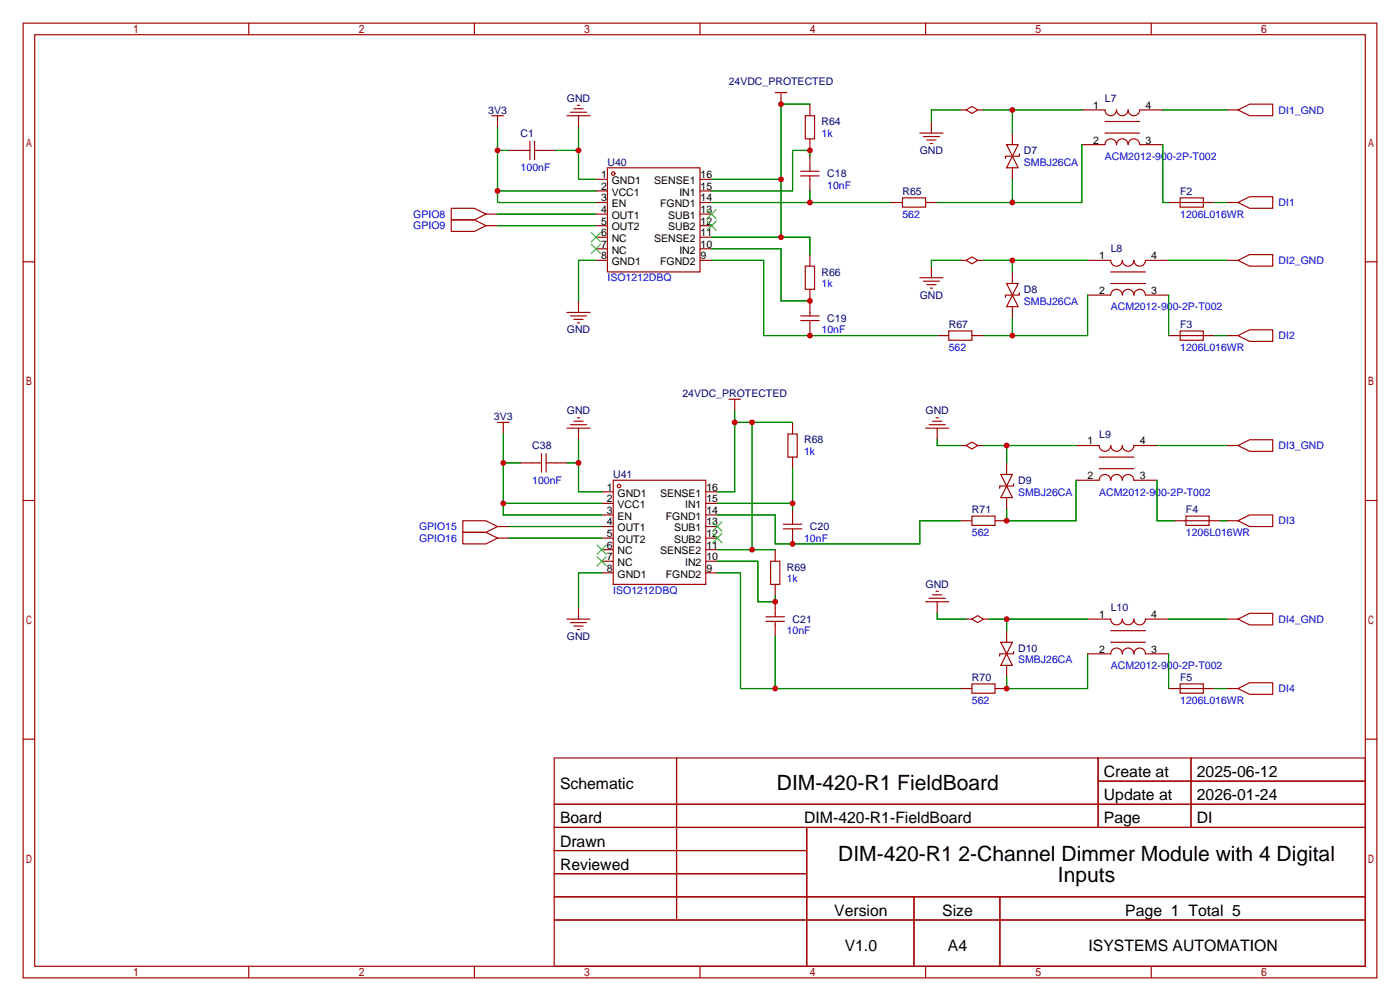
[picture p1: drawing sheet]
<svg xmlns="http://www.w3.org/2000/svg" width="307mm" height="220mm" viewBox="0 0 307 220" stroke-linecap="round" stroke-linejoin="round" font-family="sans-serif">
<g fill="none" stroke="#a10000" stroke-width=".25">
<path d="M5.1 5.1h297.2v209.5h-297.2zM7.6 7.6h292.1v204.5h-292.1zM54.6 5.1v2.5M104.1 5.1v2.5M153.7 5.1v2.5M203.2 5.1v2.5M252.7 5.1v2.5M107.9 25.4h2.6M109.2 25.4v2.5M111.8 33h4.5M116.3 31v4.1M117.3 33h4.6"/>
<path d="M117.3 31v4.1M124.5 25.4h5M125.2 24.6h3.6M126 23.9h2M126.7 23.1h.6M127 25.4v2.5M130.8 39.4h2.5M133.3 36.8h20.4v22.9h-20.4zM153.7 39.4h2.5M170.2 20.3h2.5M171.4 20.3v2.6M175.8 38.6h4"/>
<path d="M175.8 37.6h4M176.8 25.4h2v5.1h-2zM177.8 22.9v2.5M177.8 30.5v2.5M177.8 34.3v3.3M177.8 38.6v3.3M201.9 29.2h5.1M202.7 30h3.5M203.5 30.7h2M204.2 31.5h.5M204.5 26.7v2.5M210.8 24.1h1.3"/>
<path d="M212.1 24.1l1.3-.7 1.2 .7-1.2 .8zM214.6 24.1h1.3M221 31.8h2.5l-1.3 2.5zM222.2 34.3l1.3 2.5h-2.5zM222.2 29.2v2.6M222.2 36.8v2.6M223.8 33.8v.5h-3.1v.5M237.5 24.1h5.1a1.27 1.27 0 0 0 1.2 1.3 1.27 1.27 0 0 0 1.3-1.3 1.27 1.27 0 0 0 1.3 1.3 1.27 1.27 0 0 0 1.2-1.3 1.27 1.27 0 0 0 1.3 1.3 1.27 1.27 0 0 0 1.3-1.3h5.1M237.5 31.8h5.1a1.27 1.27 0 0 1 1.2-1.3 1.27 1.27 0 0 1 1.3 1.3 1.27 1.27 0 0 1 1.3-1.3 1.27 1.27 0 0 1 1.2 1.3 1.27 1.27 0 0 1 1.3-1.3 1.27 1.27 0 0 1 1.3 1.3h5.1M242.6 29.2h7.6M242.6 26.7h7.6M269.2 24.1h2.6"/>
<path d="M271.8 24.1l2.5-1.2h5.1v2.5h-5.1zM5.1 57.5h2.5M99.1 45.7h5l2.6 1.3-2.6 1.3h-5zM99.1 48.3h5l2.6 1.2-2.6 1.3h-5zM106.7 47h2.5M106.7 49.5h2.5M130.8 41.9h2.5M130.8 44.4h2.5M130.8 47h2.5M130.8 49.5h2.5M130.8 52.1h2.5M130.8 54.6h2.5"/>
<path d="M130.8 57.1h2.5M153.7 41.9h2.5M153.7 44.4h2.5M153.7 47h2.5M153.7 49.5h2.5M153.7 52.1h2.5M153.7 54.6h2.5M153.7 57.1h2.5M176.8 58.4h2v5.1h-2zM177.8 55.9v2.5M195.6 44.4h2.5M198.1 43.4h5.1v2.1h-5.1z"/>
<path d="M203.2 44.4h2.5M204.5 58.4v2.6M210.8 57.1h1.3M212.1 57.1l1.3-.7 1.2 .7-1.2 .8zM214.6 57.1h1.3M222.2 59.7v2.5M238.8 57.1h5a1.27 1.27 0 0 0 1.3 1.3 1.27 1.27 0 0 0 1.3-1.3 1.27 1.27 0 0 0 1.2 1.3 1.27 1.27 0 0 0 1.3-1.3 1.27 1.27 0 0 0 1.3 1.3 1.27 1.27 0 0 0 1.3-1.3h5M243.8 59.7h7.7M256.5 44.4h10.2M259.1 43.4h5.1v2.1h-5.1zM269.2 44.4h2.6M269.2 57.1h2.6"/>
<path d="M271.8 44.4l2.5-1.2h5.1v2.5h-5.1zM271.8 57.1l2.5-1.2h5.1v2.5h-5.1zM299.7 57.5h2.6M124.5 68.6h5M125.2 69.3h3.6M126 70.1h2M126.7 70.9h.6M127 66v2.6M175.8 70.4h4M175.8 69.3h4M177.8 63.5v5.8M177.8 70.4v3.3"/>
<path d="M201.9 61h5.1M202.7 61.7h3.5M203.5 62.5h2M204.2 63.2h.5M205.7 73.7h2.6M208.3 72.6h5.1v2.1h-5.1zM213.4 73.7h2.5M221 62.2h2.5l-1.3 2.6zM222.2 64.8l1.3 2.5h-2.5zM222.2 67.3v2.5M223.8 64.3v.5h-3.1v.5M238.8 64.8h5a1.27 1.27 0 0 1 1.3-1.3 1.27 1.27 0 0 1 1.3 1.3 1.27 1.27 0 0 1 1.2-1.3 1.27 1.27 0 0 1 1.3 1.3 1.27 1.27 0 0 1 1.3-1.3 1.27 1.27 0 0 1 1.3 1.3h5"/>
<path d="M243.8 62.2h7.7M256.5 73.7h10.2M259.1 72.6h5.1v2.1h-5.1zM269.2 73.7h2.6M271.8 73.7l2.5-1.3h5.1v2.5h-5.1zM109.2 92.7h2.6M110.5 92.7v2.5M118.9 99.6v4M119.9 99.6v4M124.5 94h5M125.2 93.2h3.6M126 92.5h2"/>
<path d="M126.7 91.7h.6M127 94v2.5M160 87.6h2.6M161.3 87.6v2.6M173 95.2h2v5.1h-2zM174 92.7v2.5M203.2 94h5.1M204 93.2h3.5M204.7 92.5h2.1M205.5 91.7h.5M205.7 94v2.5M210.8 97.8h1.3"/>
<path d="M212.1 97.8l1.3-.8 1.2 .8-1.2 .8zM214.6 97.8h1.3M236.2 97.8h5.1a1.27 1.27 0 0 0 1.3 1.3 1.27 1.27 0 0 0 1.2-1.3 1.27 1.27 0 0 0 1.3 1.3 1.27 1.27 0 0 0 1.3-1.3 1.27 1.27 0 0 0 1.2 1.3 1.27 1.27 0 0 0 1.3-1.3h5.1M269.2 97.8h2.6M271.8 97.8l2.5-1.3h5.1v2.6h-5.1zM5.1 109.9h2.5M101.6 114.3h5.1l2.5 1.3-2.5 1.2h-5.1zM101.6 116.8h5.1l2.5 1.3-2.5 1.3h-5.1zM109.2 115.6h2.6M109.2 118.1h2.6M114.3 101.6h4.6M119.9 101.6h4.6"/>
<path d="M132.1 107.9h2.5M132.1 110.5h2.5M132.1 113h2.5M132.1 115.6h2.5M132.1 118.1h2.5M134.6 105.4h20.3v22.9h-20.3zM154.9 107.9h2.6M154.9 110.5h2.6M154.9 113h2.6M154.9 115.6h2.6M154.9 118.1h2.6M172 116.1h4"/>
<path d="M172 115.1h4M174 100.3v2.6M174 111.8v3.3M174 116.1v3.3M210.8 114.3h2.6M213.4 113.3h5v2h-5zM218.4 114.3h2.6M219.7 104.1h2.5l-1.2 2.6zM221 106.7l1.2 2.5h-2.5zM221 101.6v2.5M221 109.2v2.6M222.5 106.2v.5h-3v.5"/>
<path d="M236.2 105.4h5.1a1.27 1.27 0 0 1 1.3-1.3 1.27 1.27 0 0 1 1.2 1.3 1.27 1.27 0 0 1 1.3-1.3 1.27 1.27 0 0 1 1.3 1.3 1.27 1.27 0 0 1 1.3-1.3 1.27 1.27 0 0 1 1.2 1.3h5.1M241.3 100.3h7.6M241.3 102.9h7.6M257.8 114.3h10.2M260.3 113.3h5.1v2h-5.1zM269.2 114.3h2.6M271.8 114.3l2.5-1.3h5.1v2.6h-5.1zM299.7 109.9h2.6M124.5 135.9h5M125.2 136.7h3.6M126 137.4h2M126.7 138.2h.6"/>
<path d="M127 133.3v2.6M132.1 120.6h2.5M132.1 123.2h2.5M132.1 125.7h2.5M154.9 120.6h2.6M154.9 123.2h2.6M154.9 125.7h2.6M168.1 136.4h4.1M168.1 135.4h4.1M169.2 123.2h2v5.1h-2zM170.2 120.6v2.6M170.2 128.3v2.5"/>
<path d="M170.2 132.1v3.3M170.2 136.4v3.3M203.2 132.1h5.1M204 131.3h3.5M204.7 130.6h2.1M205.5 129.8h.5M205.7 132.1v2.5M212.1 135.9h1.3M213.4 135.9l1.2-.8 1.3 .8-1.3 .8zM215.9 135.9h1.3M221 138.4v2.6M238.8 135.9h5a1.27 1.27 0 0 0 1.3 1.3 1.27 1.27 0 0 0 1.3-1.3 1.27 1.27 0 0 0 1.3 1.3 1.27 1.27 0 0 0 1.2-1.3 1.27 1.27 0 0 0 1.3 1.3 1.27 1.27 0 0 0 1.3-1.3h5"/>
<path d="M243.8 138.4h7.7M269.2 135.9h2.6M271.8 135.9l2.5-1.3h5.1v2.6h-5.1zM210.8 151.1h2.6M213.4 150.1h5v2h-5zM218.4 151.1h2.6M219.7 141h2.5l-1.2 2.5zM221 143.5l1.2 2.5h-2.5zM221 146v2.6M222.5 143v.5h-3v.5M238.8 143.5h5a1.27 1.27 0 0 1 1.3-1.3 1.27 1.27 0 0 1 1.3 1.3 1.27 1.27 0 0 1 1.2-1.3 1.27 1.27 0 0 1 1.3 1.3 1.27 1.27 0 0 1 1.3-1.3 1.27 1.27 0 0 1 1.3 1.3h5M243.8 141h7.7"/>
<path d="M256.5 151.1h10.2M259.1 150.1h5.1v2h-5.1zM269.2 151.1h2.6M271.8 151.1l2.5-1.2h5.1v2.5h-5.1zM5.1 162.2h2.5M121.7 166.4h178v45.7h-178zM121.7 176.5h178M148.5 166.4v35.5M241.1 166.4v15.2M241.1 171.4h58.6M261.5 166.4v15.2M299.7 162.2h2.6"/>
<path d="M121.7 181.6h178M121.7 186.7h55.4M121.7 196.8h178M121.7 191.8h55.4M177.1 181.6v30.5M200.6 196.8v15.3M219.5 196.8v15.3M54.6 212.1v2.5M104.1 212.1v2.5M121.7 201.9h178M153.7 212.1v2.5M203.2 212.1v2.5"/>
<path d="M252.7 212.1v2.5"/>
<circle cx="134.6" cy="38.1" r=".38"/>
<circle cx="135.9" cy="106.7" r=".38"/>
</g>
<g fill="none" stroke="#3c3" stroke-width=".25">
<path d="M129.8 51.1l2 2M129.8 53.6l2 2M131.8 51.1l-2 2M131.8 53.6l-2 2M155.2 48.5l2 2M155.2 46l2 2M157.2 48.5l-2 2M157.2 46l-2 2M131.1 119.6l2 2.1M133.1 119.6l-2 2.1M156.5 117.1l2 2M156.5 114.6l2 2"/>
<path d="M158.5 117.1l-2 2M158.5 114.6l-2 2M131.1 122.2l2 2M133.1 122.2l-2 2"/>
</g>
<g fill="none" stroke="#008700" stroke-width=".25">
<path d="M109.2 33h2.6M109.2 27.9v16.5h21.6M121.9 33h5.1M127 27.9v11.5h3.8M156.2 39.4h15.2M177.8 34.3v-1.3h-3.8v8.9h-17.8M177.8 22.9h-6.4v29.2M210.8 24.1h-6.3v2.6M215.9 24.1h21.6M222.2 24.1v5.1M222.2 39.4v5M237.5 31.8v12.6h-31.8"/>
<path d="M255.3 24.1h13.9M255.3 31.8v12.6h1.2M109.2 41.9h21.6M109.2 47h21.6M109.2 49.5h21.6M130.8 57.1h-3.8v8.9M156.2 57.1h11.4v16.6h38.1M156.2 52.1h21.6v3.8M156.2 44.4h39.4M156.2 54.6h15.2v11.4h6.4M177.8 41.9v2.5M210.8 57.1h-6.3v1.3"/>
<path d="M215.9 57.1h22.9M222.2 57.1v2.6M256.5 57.1h12.7M266.7 44.4h2.5M222.2 69.8v3.9M238.8 64.8v8.9h-22.9M256.5 64.8v8.9M266.7 73.7h2.5M110.5 95.2v17.8h21.6M127 96.5v11.4h5.1M161.3 92.7h12.7M161.3 90.2v17.7h-3.8"/>
<path d="M165.1 92.7v27.9M205.7 96.5v1.3h5.1M215.9 97.8h20.3M221 97.8v3.8M254 97.8h15.2M110.5 110.5h21.6M110.5 101.6h3.8M111.8 115.6h20.3M111.8 118.1h20.3M124.5 101.6h2.5M157.5 113h12.7v6.4h31.7v-5.1h8.9M157.5 110.5h16.5"/>
<path d="M174 102.9v8.9M236.2 105.4v8.9h-15.2v-2.5M254 105.4v8.9h3.8M268 114.3h1.2M132.1 125.7h-5.1v7.6M157.5 123.2h8.9v8.9h3.8v-1.3M157.5 120.6h12.7M157.5 125.7h5.1v25.4h48.2M170.2 139.7v11.4M205.7 134.6v1.3h6.4M217.2 135.9h21.6M221 135.9v2.5"/>
<path d="M256.5 135.9h12.7M238.8 143.5v7.6h-17.8v-2.5M256.5 143.5v7.6M266.7 151.1h2.5"/>
</g>
<g fill="#c00">
<circle cx="177.8" cy="33" r=".63"/>
<circle cx="177.8" cy="44.4" r=".63"/>
<circle cx="177.8" cy="73.7" r=".63"/>
<circle cx="177.8" cy="66" r=".63"/>
<circle cx="171.5" cy="22.9" r=".63"/>
<circle cx="171.5" cy="39.4" r=".63"/>
<circle cx="171.5" cy="52.1" r=".63"/>
<circle cx="170.2" cy="132.1" r=".63"/>
<circle cx="165.1" cy="92.7" r=".63"/>
<circle cx="161.3" cy="92.7" r=".63"/>
<circle cx="165.1" cy="120.6" r=".63"/>
<circle cx="170.2" cy="151.1" r=".63"/>
<circle cx="174" cy="110.5" r=".63"/>
<circle cx="174" cy="119.4" r=".63"/>
<circle cx="127" cy="101.6" r=".63"/>
<circle cx="109.2" cy="41.9" r=".63"/>
<circle cx="109.2" cy="33" r=".63"/>
<circle cx="110.5" cy="110.5" r=".63"/>
<circle cx="110.5" cy="101.6" r=".63"/>
<circle cx="221" cy="151.1" r=".63"/>
<circle cx="127" cy="33" r=".63"/>
<circle cx="222.3" cy="57.1" r=".63"/>
<circle cx="221" cy="97.8" r=".63"/>
<circle cx="221" cy="135.9" r=".63"/>
<circle cx="221" cy="114.3" r=".63"/>
<circle cx="222.3" cy="73.7" r=".63"/>
<circle cx="222.3" cy="24.1" r=".63"/>
<circle cx="222.3" cy="44.4" r=".63"/>
</g>
<g font-size="4.6">
<text x="170.5" y="173.5">DIM-420-R1 FieldBoard</text>
<text x="184" y="188.9">DIM-420-R1 2-Channel Dimmer Module with 4 Digital</text>
<text x="232.3" y="193.6">Inputs</text>
</g>
<g font-size="3.5">
<text x="122.9" y="173.1">Schematic</text>
<text x="242.3" y="170.6">Create at</text>
<text x="262.7" y="170.6">2025-06-12</text>
<text x="242.3" y="175.7">Update at</text>
<text x="262.7" y="175.7">2026-01-24</text>
<text x="122.9" y="180.7">Board</text>
<text x="122.9" y="185.8">Drawn</text>
<text x="176.5" y="180.7">DIM-420-R1-FieldBoard</text>
<text x="242.3" y="180.7">Page</text>
<text x="262.7" y="180.7">DI</text>
<text x="122.9" y="190.9">Reviewed</text>
<text x="183.1" y="201.1">Version</text>
<text x="206.8" y="201.1">Size</text>
<text x="247" y="201.1">Page 1 Total 5</text>
<text x="185.4" y="208.7">V1.0</text>
<text x="208.1" y="208.7">A4</text>
<text x="239" y="208.7">ISYSTEMS AUTOMATION</text>
</g>
<g font-size="2.3" fill="#000080">
<text x="124.4" y="22.4">GND</text>
<text x="160" y="18.6">24VDC_PROTECTED</text>
<text x="242.6" y="22.4">L7</text>
<text x="107.2" y="24.9">3V3</text>
<text x="180.3" y="27.5">R64</text>
<text x="114.3" y="30">C1</text>
<text x="201.9" y="33.8">GND</text>
<text x="224.8" y="33.8">D7</text>
<text x="133.3" y="36.4">U40</text>
<text x="181.6" y="38.9">C18</text>
<text x="198.1" y="42.7">R65</text>
<text x="259.1" y="42.7">F2</text>
<text x="243.8" y="55.4">L8</text>
<text x="180.3" y="60.5">R66</text>
<text x="201.9" y="65.6">GND</text>
<text x="224.8" y="64.3">D8</text>
<text x="181.6" y="70.7">C19</text>
<text x="208.3" y="71.9">R67</text>
<text x="259.1" y="71.9">F3</text>
<text x="124.4" y="73.2">GND</text>
<text x="149.8" y="87.2">24VDC_PROTECTED</text>
<text x="108.4" y="92.2">3V3</text>
<text x="124.4" y="91">GND</text>
<text x="203.2" y="91">GND</text>
<text x="116.8" y="98.6">C38</text>
<text x="176.5" y="97.3">R68</text>
<text x="241.3" y="96.1">L9</text>
<text x="134.6" y="104.9">U41</text>
<text x="223.5" y="106.2">D9</text>
<text x="213.4" y="112.6">R71</text>
<text x="260.3" y="112.6">F4</text>
<text x="177.8" y="116.4">C20</text>
<text x="172.7" y="125.3">R69</text>
<text x="203.2" y="129.1">GND</text>
<text x="174" y="136.7">C21</text>
<text x="243.8" y="134.2">L10</text>
<text x="124.4" y="140.5">GND</text>
<text x="223.5" y="143">D10</text>
<text x="213.4" y="149.4">R70</text>
<text x="259.1" y="149.4">F5</text>
</g>
<g font-size="2.3">
<text x="240" y="23.9">1</text>
<text x="251.5" y="23.9">4</text>
<text x="240" y="31.5">2</text>
<text x="251.5" y="31.5">3</text>
<text x="131.9" y="39.1">1</text>
<text x="131.9" y="41.7">2</text>
<text x="134.3" y="40.4">GND1</text>
<text x="143.6" y="40.4">SENSE1</text>
<text x="153.8" y="41.7">15</text>
<text x="153.8" y="39.1">16</text>
<text x="131.9" y="44.2">3</text>
<text x="131.9" y="46.8">4</text>
<text x="134.3" y="43">VCC1</text>
<text x="134.3" y="45.5">EN</text>
<text x="144.9" y="45.5">FGND1</text>
<text x="149.1" y="43">IN1</text>
<text x="153.8" y="46.8">13</text>
<text x="153.8" y="44.2">14</text>
<text x="131.9" y="49.3">5</text>
<text x="131.9" y="51.8">6</text>
<text x="134.3" y="48">OUT1</text>
<text x="134.3" y="50.6">OUT2</text>
<text x="134.3" y="53.1">NC</text>
<text x="143.6" y="53.1">SENSE2</text>
<text x="146.7" y="50.6">SUB2</text>
<text x="146.7" y="48">SUB1</text>
<text x="153.8" y="51.8">11</text>
<text x="153.8" y="49.3">12</text>
<text x="131.9" y="54.4">7</text>
<text x="131.9" y="56.9">8</text>
<text x="134.3" y="55.7">NC</text>
<text x="134.3" y="58.2">GND1</text>
<text x="144.9" y="58.2">FGND2</text>
<text x="149.1" y="55.7">IN2</text>
<text x="153.8" y="56.9">9</text>
<text x="153.8" y="54.4">10</text>
<text x="241.3" y="56.9">1</text>
<text x="252.7" y="56.9">4</text>
<text x="241.3" y="64.5">2</text>
<text x="252.7" y="64.5">3</text>
<text x="238.7" y="97.6">1</text>
<text x="250.2" y="97.6">4</text>
<text x="133.2" y="107.7">1</text>
<text x="155.1" y="107.7">16</text>
<text x="238.7" y="105.2">2</text>
<text x="250.2" y="105.2">3</text>
<text x="133.2" y="110.3">2</text>
<text x="133.2" y="112.8">3</text>
<text x="135.6" y="109">GND1</text>
<text x="135.6" y="111.5">VCC1</text>
<text x="144.9" y="109">SENSE1</text>
<text x="150.4" y="111.5">IN1</text>
<text x="155.1" y="112.8">14</text>
<text x="155.1" y="110.3">15</text>
<text x="133.2" y="115.3">4</text>
<text x="133.2" y="117.9">5</text>
<text x="135.6" y="114.1">EN</text>
<text x="135.6" y="116.6">OUT1</text>
<text x="135.6" y="119.2">OUT2</text>
<text x="146.2" y="114.1">FGND1</text>
<text x="148" y="119.2">SUB2</text>
<text x="148" y="116.6">SUB1</text>
<text x="155.1" y="117.9">12</text>
<text x="155.1" y="115.3">13</text>
<text x="133.2" y="120.4">6</text>
<text x="133.2" y="123">7</text>
<text x="133.2" y="125.5">8</text>
<text x="135.6" y="121.7">NC</text>
<text x="135.6" y="124.2">NC</text>
<text x="144.9" y="121.7">SENSE2</text>
<text x="150.4" y="124.2">IN2</text>
<text x="155.1" y="125.5">9</text>
<text x="155.1" y="123">10</text>
<text x="155.1" y="120.4">11</text>
<text x="135.6" y="126.8">GND1</text>
<text x="146.2" y="126.8">FGND2</text>
<text x="241.3" y="135.7">1</text>
<text x="252.7" y="135.7">4</text>
<text x="241.3" y="143.3">2</text>
<text x="252.7" y="143.3">3</text>
</g>
<g font-size="2.3" fill="#00f">
<text x="280.7" y="24.9">DI1_GND</text>
<text x="180.3" y="30">1k</text>
<text x="242.6" y="35.1">ACM2012-900-2P-T002</text>
<text x="114.3" y="37.6">100nF</text>
<text x="181.6" y="41.4">10nF</text>
<text x="224.8" y="36.4">SMBJ26CA</text>
<text x="90.7" y="47.8">GPIO8</text>
<text x="198.1" y="47.8">562</text>
<text x="259.1" y="47.8">1206L016WR</text>
<text x="280.7" y="45.3">DI1</text>
<text x="90.7" y="50.3">GPIO9</text>
<text x="280.7" y="58">DI2_GND</text>
<text x="133.3" y="61.8">ISO1212DBQ</text>
<text x="180.3" y="63">1k</text>
<text x="224.8" y="66.8">SMBJ26CA</text>
<text x="243.8" y="68.1">ACM2012-900-2P-T002</text>
<text x="180.3" y="73.2">10nF</text>
<text x="208.3" y="77">562</text>
<text x="259.1" y="77">1206L016WR</text>
<text x="280.7" y="74.5">DI2</text>
<text x="176.5" y="99.9">1k</text>
<text x="280.7" y="98.6">DI3_GND</text>
<text x="116.8" y="106.2">100nF</text>
<text x="223.5" y="108.8">SMBJ26CA</text>
<text x="241.3" y="108.8">ACM2012-900-2P-T002</text>
<text x="92" y="116.4">GPIO15</text>
<text x="92" y="118.9">GPIO16</text>
<text x="176.5" y="118.9">10nF</text>
<text x="213.4" y="117.6">562</text>
<text x="260.3" y="117.6">1206L016WR</text>
<text x="280.7" y="115.1">DI3</text>
<text x="134.6" y="130.3">ISO1212DBQ</text>
<text x="172.7" y="127.8">1k</text>
<text x="280.7" y="136.7">DI4_GND</text>
<text x="172.7" y="139.2">10nF</text>
<text x="223.5" y="145.6">SMBJ26CA</text>
<text x="243.8" y="146.9">ACM2012-900-2P-T002</text>
<text x="213.4" y="154.5">562</text>
<text x="259.1" y="154.5">1206L016WR</text>
<text x="280.7" y="151.9">DI4</text>
</g>
</svg>
